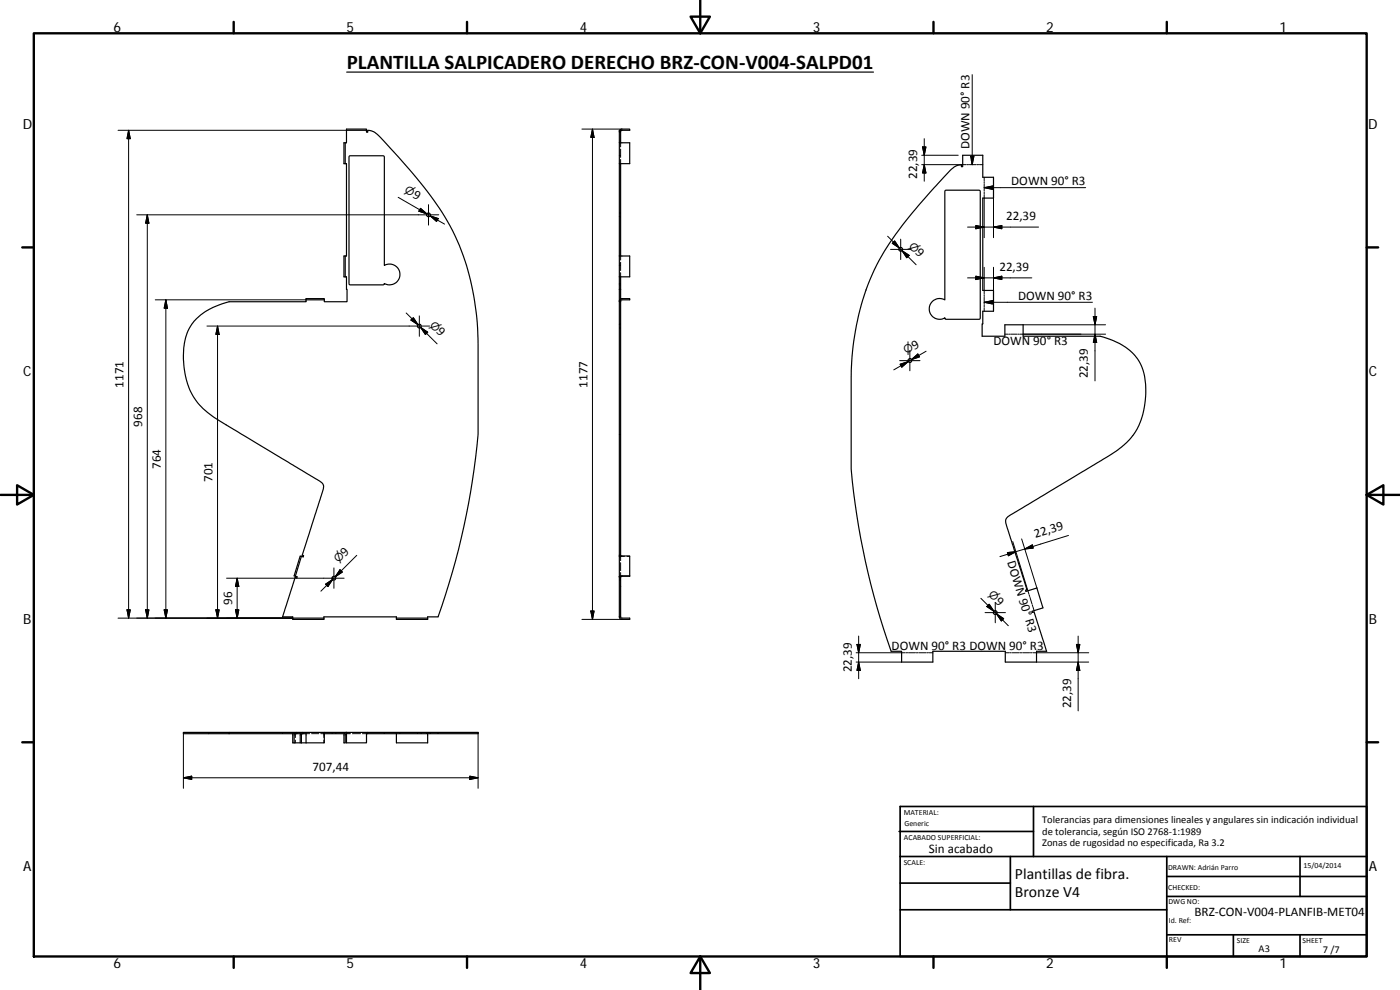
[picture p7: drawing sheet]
<svg xmlns="http://www.w3.org/2000/svg" width="420mm" height="297mm" viewBox="0 0 420 297" stroke-linecap="round" stroke-linejoin="round" font-family="sans-serif">
<g fill="none" stroke="#000" stroke-width=".36">
<path d="M104 39.1v3.7h-.4M104 39.1v-.4h6v.4M104 39.1h6M104 21.6h158.1M110 39.1v.6h.4v-.6h.4a4.7 4.7 0 0 1 2.9 1.6 149.4 149.4 0 0 1 20.5 25.6 76.7 76.7 0 0 1 9.3 38.4v25.7a223.6 223.6 0 0 1-12 54.7h-3.2v.4M185.9 39.5l.1-.4 .4-.3 2.6-.1v.4l-2.7 .1v3.6M186 39.1l-.1 51.4M103.6 42.8v6.3M103.6 49.1h.4v27.7h-.4M103.6 42.8h-.4v6.3h.4M104.8 46.8l10.2-.1 .3 .3v32.7a3.1 3.1 0 0 1 4.7 2.7 3.1 3.1 0 0 1-4.7 2.7l-.3 .4h-9.9l-.3-.3zM185.9 42.8h3.1v6.3h-3.1"/>
<path d="M186.3 49.1v27.7M283.7 57.2l10.1-.1 .4 .2v38.1l-.4 .4h-9.9l-.3-.4a3.1 3.1 0 0 1-4.7-2.7 3.1 3.1 0 0 1 4.7-2.7zM288.9 46.6h6v6.6h3.3v6.2h-3.3v27.7h3.3v6.3h-3.3l-.1 7.5h6.8v-3.4h5.5v3.4h23a18.1 18.1 0 0 1 11.6 7.2 21.8 21.8 0 0 1 1.3 16.2 20.6 20.6 0 0 1-10.8 12.9l-27 16.2a8.4 8.4 0 0 0-3.4 2.5l.3 1.8 6.1 19.2-.4 .2 .1 .3 3.3-1 1.8 6-3.3 1 .1 .4 .5-.2 3.8 11.8h-3v3.2h-9.4v-3.2h-21.7v3.2h-9.4v-3.2h-3.1a222.9 222.9 0 0 1-12.1-54.7v-25.7a76.6 76.6 0 0 1 10-39.7 156.1 156.1 0 0 1 21-25.2l1.9-.7h.2v.6h.4zM103.6 76.8v6.3M103.6 76.8h-.4v6.3h.4M185.9 76.8h3.1v6.3h-3.1M91.9 90v.5h-23.1a18.5 18.5 0 0 0-11.3 6.8 20.5 20.5 0 0 0-1.9 15.4 19.4 19.4 0 0 0 10.3 13.6l27.8 16.7a8.8 8.8 0 0 1 3.4 2.6v1l-.4 1.4-6 18.6 .4 .1-.1 .4-.5-.2M91.9 90v-.4h5.4v.4M91.9 90h5.4M103.6 83.1h.4l.1 7.4h-6.8v-.5M185.9 86.8h.4M185.9 90.5v76.1"/>
<path d="M185.9 90.5h.4M185.9 90.3l.1-.3 .4-.4h2.6v.4h-2.5l-.2 .5M186.3 90.5v76.1M186.3 83.1v6.6M88.6 172.9l.6 .2-.1 .3-.5-.1-3.8 11.8h3.1v.4M90.5 166.9l-.4-.1-1.8 6 .3 .1M90.5 166.9l-1.9 6M185.9 173l.5-.2h2.6l-2.7 .1v.4M185.9 167l.5-.2h2.6v6M185.9 166.6v.4M185.9 173.3v11.8M185.9 167v6.1"/>
<path d="M185.9 166.6h.4M185.9 173.1v.2h.4M185.9 173.1h.4M185.9 166.7h.4M186.3 173.3v11.8M186.3 166.6v.2M87.9 185.5v.3h9.3v-.3M87.9 185.5h9.3M119 185.5v-.4h-21.8v.4M119 185.5v.3h9.3v-.3M119 185.5h9.3M185.9 185.1h.4"/>
<path d="M186.3 185.1l.2 .3 2.5 .1v.3h-2.6l-.4-.3-.1-.4M68.8 219.8h-13.8v.3h13.8M68.8 219.8h35.2M68.8 219.8v.3M91.9 219.8v3.1M97.3 219.8v3.1h-5.4M104 219.8h6.4M104 219.8v3.1h6v-3.1M104 219.8l-.8 .5v2.6h.4v-2.4l.4-.4M110.4 219.8h33.1v.3h-33.1M110.4 219.8v.3M68.8 220.1h23.1"/>
<path d="M87.9 220.1v2.8h.4M88.3 222.9h2.2M88.4 220.1l-.1 2.8M90.2 220.1l-.1 2.8M90.5 222.9h1.4M90.8 220.1l-.3 .4v2.4M97.3 220.1h6M110 220.1h.4M119 220.1v2.8h9.3v-2.8"/>
<circle cx="128.6" cy="64.5" r=".56"/>
<circle cx="270.3" cy="74.8" r=".57"/>
<circle cx="125.9" cy="97.8" r=".56"/>
<circle cx="273.1" cy="108.2" r=".57"/>
<circle cx="100.2" cy="173.5" r=".56"/>
<circle cx="298.7" cy="183.8" r=".56"/>
</g>
<g fill="none" stroke="#000" stroke-width=".3">
<path d="M35.4 39.1h68.6M38.6 39.1v146.4M38.6 39.1l.5 2.5h-1zM174.6 38.7h12M177.8 38.7l.5 2.5h-1zM177.8 38.7v147.1M185.9 39.7h.1M186 39.1h.1M186.1 39.7h.2M186.1 39.1l.2 .1M186.3 39.3v.2M291.8 22.4v27"/>
<path d="M119.5 59.2l8.6 5-2.1-1.3M185.9 46.7h.1M186.1 46.7h.2M186.3 42.8v1.3M186.3 44.7v2.5M186.3 47.9v1.2M276.6 46.6h11M276.6 49.4h13.3M276.9 44.1h1l-.5 2.5zM277.4 41.6v12.8M277.4 49.4l.5 2.5h-1zM290.2 49.4h.5"/>
<path d="M290.9 49.4h2M291.5 48l.3 1.4M291.8 46.9h.5l-.5 2.5M293.2 49.4h.5M293.9 49.4h1M295.4 53.2v1M295.4 54.5v.5M295.4 55.3v2M295.4 57.6v.5M295.4 58.4v12.9M295.4 56.3l2.5-.5v1zM295.4 56.3h30.4"/>
<path d="M298.2 59.4v11.9M44.2 64.5v121M44.2 64.5l.5 2.5h-1zM126.2 62.5l1.9 1.7-2.4-.8zM128.6 61.4v6.1M129.1 64.8l4.3 2.4M129.1 64.8l2.4 .8-.5 .8zM131.7 64.5h-90.7M185.9 79.7h.1M185.9 63.9h.1M185.9 65h.1M185.9 79.2h.1"/>
<path d="M186.1 79.7h.2M186.1 63.9h.2M186.1 65h.2M186.1 79.2h.2M186.3 76.8v1.2M186.3 78.7v2.5M266.4 70.9l3.5 3.5M267.3 74.8h6.1M268.5 72.3l1.4 2.1-2.1-1.4zM270.3 71.8v6.1M270.7 75.2l2.1 1.4-.7 .7zM272.5 77l-1.8-1.8 4.2 4.2"/>
<path d="M290.4 68.1h21.3M292.9 67.7l2.5 .4-2.5 .5zM298.2 68.1l2.5-.4v.9zM46.6 90h45.3M49.8 90v95.5M49.8 90l.5 2.5h-1zM65.3 97.8l.5 2.6h-1zM65.3 97.8v87.7M121.9 93.9l3.6 3.6M124 95.3l1.5 2.2-2.2-1.5zM125.8 94.8v6.1M126.2 98.2l2.2 1.5-.7 .7z"/>
<path d="M128.9 97.8h-66.8M185.9 85.1h.1M185.9 85.5h.1M185.9 97.3h.1M185.9 98.4h.1M186.1 85.1h.2M186.1 85.5h.2M186.1 97.3h.2M186.1 98.4h.2M186.3 81.8v1.3M186.3 89.7v.2M186.3 90.1v.2"/>
<path d="M290.4 83.4h19.3M292.9 82.9l2.5 .5-2.5 .5zM295.4 88.4v.6M295.4 89.2v2.1M295.4 91.6v.5M295.4 92.4v1M295.4 90.7h32.5M295.4 80.2v8M295.4 90.7l2.5-.5v1zM298.2 80.2v6.9M298.2 83.4l2.5-.5v1zM307.1 97.5h24.7"/>
<path d="M328.1 95h1l-.5 2.5zM328.6 92.5v21.8M128 100l-1.8-1.8 5 5M270 108.2h6.1M270.1 109.3l2.5-.8-2 1.7zM272.6 108.5l-4.4 2.5M273.1 105.1v6.2M273.5 107.9l2-1.7 .5 .9zM277.9 105.4l-4.4 2.5 2.2-1.2M301.6 100.3h.9M302.7 100.3h.5M303.4 100.3h1.8"/>
<path d="M305.5 100.3h.4M328.6 100.3l.5 2.5h-1zM331.8 100.3h-25.7M185.9 130.4h.1M186.1 130.4h.2M71.2 173.5v12M71.2 173.5l.5 2.5h-1zM97.7 175.3l2.1-1.4-1.4 2.1zM99.8 173.9l-3.5 3.5M100.2 170.4v6.1M102 170.9l.8 .7-2.2 1.5zM103.3 173.5h-35.3"/>
<path d="M107.1 166.6l-6.5 6.5 1.8-1.8M185.9 173.4h.1M185.9 167.1h.1M185.9 172.9h.1M185.9 174h.1M186.1 173.4h.2M186.1 167.1h.2M186.1 172.9h.2M186.1 174h.2M186.3 166.8v.2M186.3 168.8v2.4M186.3 171.8v1.2"/>
<path d="M186.3 166.9v1.3M186.5 166.9h.9M188.2 166.9h.8M294.4 179.5l3.9 3.9-1.8-1.7M302.3 165.8l2.6-.3-2.3 1.3zM303.9 162.5l4.9 15.7M306.6 161.7l4.6 14.7M307.5 164.7l2.3-1.2 .3 1zM308.9 178.5l.1 .5M309.1 179.2l.6 2M320.7 160.7l-20.6 6.3M35.4 185.5h52.5"/>
<path d="M38.1 183h1l-.5 2.5zM43.7 183h1l-.5 2.5zM49.3 183h1l-.5 2.5zM64.8 183h1l-.5 2.5zM70.7 183h1l-.5 2.5zM174.6 185.8h12M177.3 183.3h1l-.5 2.5zM256.9 195.9h14.7M256.9 198.6h13.7M257.2 193.4h1l-.5 2.5zM257.7 190.8v12.8M257.7 198.6l.5 2.6h-1z"/>
<path d="M271.9 195.9h.5M272.7 195.9h2.1M275 195.9h.5M275.8 195.9h2.1M278.1 195.9h.5M278.9 195.9h1.1M295.6 183.8h6.1M296.2 182l.7-.7 1.4 2.1zM298.7 180.7v6.2M299.1 184.2l3.5 3.5M299.1 184.2l2.1 1.4-.7 .7zM301.7 195.9h1"/>
<path d="M303 195.9h.5M303.8 195.9h2.1M306.1 195.9h.5M306.9 195.9h2.1M309.2 195.9h.5M309.8 181.5l.2 .5M310 182.2l.3 1M311.1 198.6h15.6M323.1 193.4h1l-.5 2.5zM323.6 190.8v22.5M323.6 198.6l.5 2.6h-1zM326.7 195.9h-16.7"/>
<path d="M84.8 219.8v.1M87.9 219.8v.1M88.5 220l-.1 .1M88.6 219.8v.1M89 219.8h-.3M89.1 219.8v.1M89.2 219.8v.1M90.3 220l-.1 .1M90.7 219.8v.1M90.8 219.8h-.2M91 219.8v.1M91.1 219.8v.1"/>
<path d="M97.1 219.8v.1M97.2 219.8v.1M99.7 219.8v.1M100.8 219.8v.1M104.1 219.8v.1M104.7 219.8v.1M115.3 219.8v.1M119 219.8v.1M120 219.8v.1M125.3 219.8v.1M126.4 219.8v.1M128 219.8v.1"/>
<path d="M128.3 219.8v.1M129.2 219.8v.1M131.5 219.8v.1M143.5 219.8v.1M55 220.1v16.4M55 233.4l2.5-.5v1zM55 233.4h88.5M84.8 220v.1M87.9 220v.1M88.6 220v.1M88.6 222.1v.8M88.7 220.3l-.1 1"/>
<path d="M89 220.1l-.2 .1M89.1 220v.1M89.2 220v.1M90.7 220v.1M91 220v.1M91.1 220v.1M91.9 220.1h1.1M93.5 220.1h2.2M96.3 220.1h1M97.1 220v.1M97.2 220v.3M97.2 220.4v.9"/>
<path d="M97.2 222.1v.8M99.7 220v.1M100.8 220v.1M103.3 220.1h.2M103.7 220.1h1.5M104.1 220v.1M104.7 220v.1M105.8 220.1h2.4M108.8 220.1h1.2M115.3 220v.1M119 220v.1M120 220v.1"/>
<path d="M125.3 220v.1M126.4 220v.1M128 220v.1M128.3 220v.1M129.2 220v.1M131.5 220v.1M141 232.9l2.5 .5-2.5 .5zM143.5 220v16.5"/>
</g>
<g fill="none" stroke="#000" stroke-width=".71">
<path d="M10.1 10h400.1v277h-400.1zM70.1 6.6v3.4M140.2 6.6v3.4M207.3 5h5.8l-2.9 5zM210.2 0v10M280.2 6.6v3.4M350.2 6.6v3.4M6.7 74.2h3.4M410.2 74.2h3.4M.2 148.5h9.9M5.1 145.6l5 2.9-5 2.9zM410.2 148.5l5-2.9v5.8z"/>
<path d="M410.2 148.5h9.9M6.7 222.7h3.4M410.2 222.7h3.4M70.1 287v3.4M140.2 287v3.4M210.2 287l2.9 5h-5.8zM210.2 287v10M280.2 287v3.4M350.2 287v3.4"/>
</g>
<g fill="none" stroke="#000" stroke-width=".51">
<path d="M269.8 249.5h40.4M270.1 257h140.1M270.1 242h140.1v45h-140.1zM303.2 257v16M310.2 242v15M350.2 257v30M390.2 257v12M270.1 273h80.1M270.1 265h33.1M350.2 269h60M350.2 263h60M350.2 280.5h60"/>
<path d="M370.2 280.5v6.5M390.2 280.5v6.5"/>
</g>
<g fill="#000" stroke="#000" stroke-width=".3">
<path d="M38.6 39.1l.5 2.5h-1zM177.8 38.7l.5 2.5h-1zM276.9 44.1h1l-.5 2.5zM277.4 49.4l.5 2.5h-1zM291.3 46.9h1l-.5 2.5zM295.4 56.3l2.5-.5v1zM44.2 64.5l.5 2.5h-1zM126.2 62.5l1.9 1.7-2.4-.8zM129.1 64.8l2.4 .8-.5 .8zM268.5 72.3l1.4 2.1-2.1-1.4zM270.7 75.2l2.1 1.4-.7 .7zM292.9 67.7l2.5 .4-2.5 .5z"/>
<path d="M298.2 68.1l2.5-.4v.9zM49.8 90l.5 2.5h-1zM124 95.3l1.5 2.2-2.2-1.5zM126.2 98.2l2.2 1.5-.7 .7zM292.9 82.9l2.5 .5-2.5 .5zM295.4 90.7l2.5-.5v1zM298.2 83.4l2.5-.5v1zM328.1 95h1l-.5 2.5zM65.3 97.8l.5 2.6h-1zM270.1 109.3l2.5-.8-2 1.7zM273.5 107.9l2-1.7 .5 .9zM328.6 100.3l.5 2.5h-1z"/>
<path d="M71.2 173.5l.5 2.5h-1zM97.7 175.3l2.1-1.4-1.4 2.1zM102 170.9l.8 .7-2.2 1.5zM302.3 165.8l2.6-.3-2.3 1.3zM307.5 164.7l2.3-1.2 .3 1zM38.1 183h1l-.5 2.5zM43.7 183h1l-.5 2.5zM49.3 183h1l-.5 2.5zM64.8 183h1l-.5 2.5zM70.7 183h1l-.5 2.5zM177.3 183.3h1l-.5 2.5zM257.2 193.4h1l-.5 2.5z"/>
<path d="M296.2 182l.7-.7 1.4 2.1zM299.1 184.2l2.1 1.4-.7 .7zM323.1 193.4h1l-.5 2.5zM257.7 198.6l.5 2.6h-1zM323.6 198.6l.5 2.6h-1zM55 233.4l2.5-.5v1zM141 232.9l2.5 .5-2.5 .5z"/>
</g>
<text font-size="6.3" x="104" y="20.7">PLANTILLA SALPICADERO DERECHO BRZ‐CON‐V004‐SALPD01</text>
<g font-size="4.7">
<text x="304.6" y="263.9">Plantillas de fibra.</text>
<text x="304.6" y="269.3">Bronze V4</text>
</g>
<g font-size="4.2">
<text x="34" y="9.6">6</text>
<text x="104" y="9.6">5</text>
<text x="174" y="9.6">4</text>
<text x="244" y="9.6">3</text>
<text x="314" y="9.6">2</text>
<text x="384" y="9.6">1</text>
<text x="6.8" y="38.7">D</text>
<text x="410.6" y="38.7">D</text>
<text x="7" y="112.9">C</text>
<text x="410.8" y="112.9">C</text>
<text x="7" y="187.1">B</text>
<text x="410.8" y="187.1">B</text>
<text x="7" y="261.3">A</text>
<text x="410.8" y="261.3">A</text>
<text x="34" y="290.4">6</text>
<text x="104" y="290.4">5</text>
<text x="174" y="290.4">4</text>
<text x="244" y="290.4">3</text>
<text x="314" y="290.4">2</text>
<text x="384" y="290.4">1</text>
</g>
<g font-size="3.9">
<text x="290.9" y="44.7" transform="rotate(-90 290.9 44.7)">DOWN 90° R3</text>
<text x="275.3" y="53.6" transform="rotate(-90 275.3 53.6)">22,39</text>
<text x="123.7" y="59.2" transform="rotate(30 123.7 59.2)">9</text>
<text x="303.5" y="55.5">DOWN 90° R3</text>
<text x="302" y="66.1">22,39</text>
<text x="274.5" y="76" transform="rotate(45 274.5 76)">9</text>
<text x="299.9" y="81.3">22,39</text>
<text x="305.5" y="89.9">DOWN 90° R3</text>
<text x="130.8" y="99.7" transform="rotate(45 130.8 99.7)">9</text>
<text x="274.4" y="104.9" transform="rotate(-30 274.4 104.9)">9</text>
<text x="298.1" y="103.7">DOWN 90° R3</text>
<text x="326.5" y="113.5" transform="rotate(-90 326.5 113.5)">22,39</text>
<text x="37.1" y="116.3" transform="rotate(-90 37.1 116.3)">1171</text>
<text x="176.3" y="116.3" transform="rotate(-90 176.3 116.3)">1177</text>
<text x="42.7" y="128" transform="rotate(-90 42.7 128)">968</text>
<text x="48.2" y="140.7" transform="rotate(-90 48.2 140.7)">764</text>
<text x="63.7" y="144.7" transform="rotate(-90 63.7 144.7)">701</text>
<text x="310.8" y="161.5" transform="rotate(-17 310.8 161.5)">22,39</text>
<text x="103.6" y="167" transform="rotate(-45 103.6 167)">9</text>
<text x="302.3" y="168.6" transform="rotate(73 302.3 168.6)">DOWN 90° R3</text>
<text x="69.6" y="181.4" transform="rotate(-90 69.6 181.4)">96</text>
<text x="298.4" y="180.5" transform="rotate(45 298.4 180.5)">9</text>
<text x="267.6" y="195">DOWN 90° R3 DOWN 90° R3</text>
<text x="255.6" y="201.7" transform="rotate(-90 255.6 201.7)">22,39</text>
<text x="321.5" y="212.5" transform="rotate(-90 321.5 212.5)">22,39</text>
<text x="93.8" y="231.3">707,44</text>
<text x="278.8" y="255.8">Sin acabado</text>
<text x="358.5" y="274.9">BRZ‐CON‐V004‐PLANFIB‐MET04</text>
</g>
<g font-size="3.3">
<text x="121.2" y="57.7" transform="rotate(30 121.2 57.7)">⌀</text>
<text x="272.5" y="74" transform="rotate(45 272.5 74)">⌀</text>
<text x="128.8" y="97.7" transform="rotate(45 128.8 97.7)">⌀</text>
<text x="272" y="106.3" transform="rotate(-30 272 106.3)">⌀</text>
<text x="101.6" y="169" transform="rotate(-45 101.6 169)">⌀</text>
<text x="296.4" y="178.5" transform="rotate(45 296.4 178.5)">⌀</text>
</g>
<g font-size="3.1">
<text x="312.8" y="246.8">Tolerancias para dimensiones lineales y angulares sin indicación individual</text>
<text x="312.8" y="250.4">de tolerancia, según ISO 2768‐1:1989</text>
<text x="312.8" y="254">Zonas de rugosidad no especificada, Ra 3.2</text>
<text x="377.7" y="285.6">A3</text>
<text x="397" y="285.9">7 /7</text>
</g>
<g font-size="2.4">
<text x="271.2" y="244.4">MATERIAL:</text>
<text x="271.3" y="251.9">ACABADO SUPERFICIAL:</text>
<text x="271.4" y="247.9">Generic</text>
<text x="271.2" y="259.7">SCALE:</text>
<text x="350.6" y="260.9">DRAWN: Adrián Parro</text>
<text x="391.2" y="260.6">15/04/2014</text>
<text x="350.6" y="267">CHECKED:</text>
<text x="350.7" y="271.4">DWG NO:</text>
<text x="350.8" y="276.8">Id. Ref:</text>
<text x="350.8" y="282.8">REV</text>
<text x="371.2" y="282.9">SIZE</text>
<text x="390.9" y="282.9">SHEET</text>
</g>
</svg>
